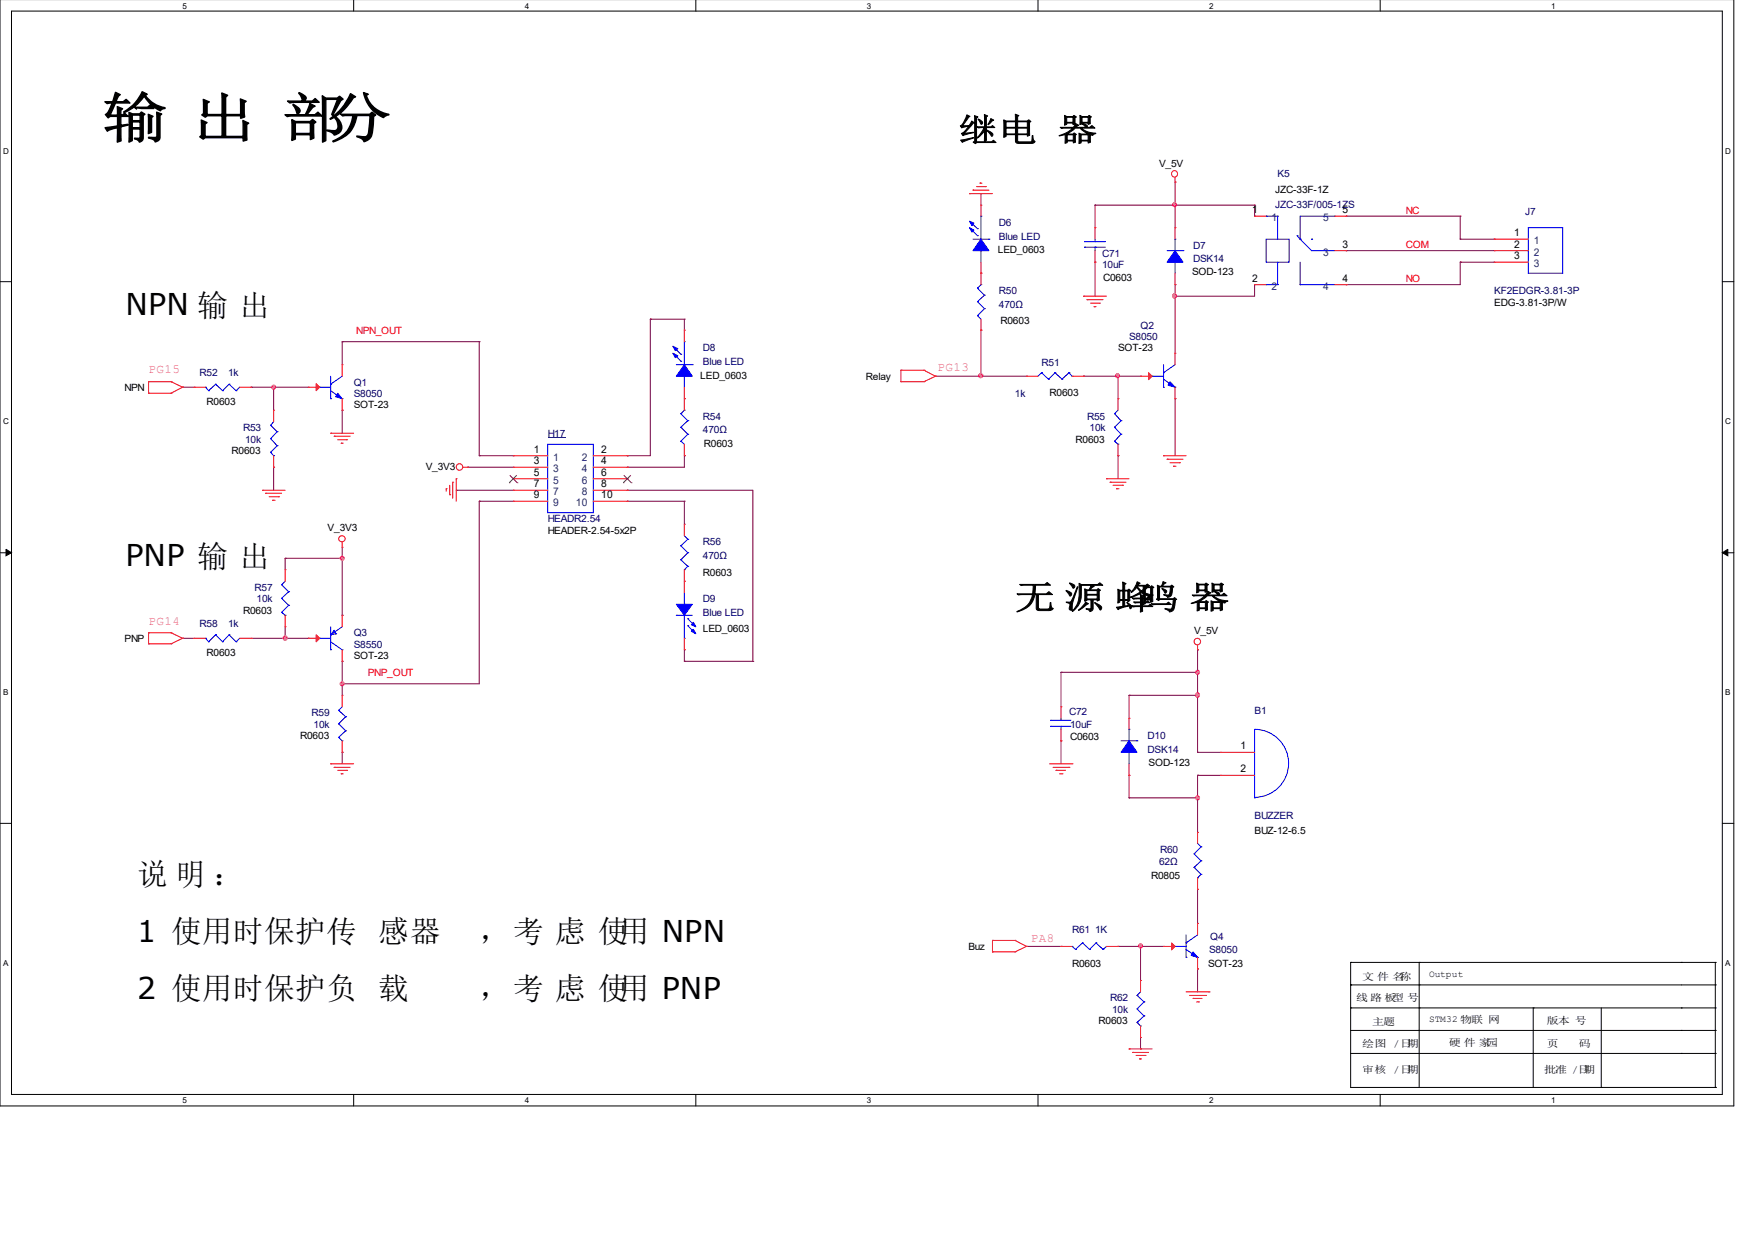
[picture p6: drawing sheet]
<svg xmlns="http://www.w3.org/2000/svg" width="297mm" height="210mm" viewBox="0 0 297 210" stroke-linecap="round" stroke-linejoin="round" font-family="sans-serif">
<path d="M0 -.1v187.3h293.5v-187.3M1.9 1.9h289.6v183.4h-289.6z" fill="none" stroke="#000" stroke-width=".17"/>
<g fill="#fff">
<path d="M30.9 .2h.7v1.4h-.7z"/>
<path d="M30.9 185.5h.7v1.5h-.7z"/>
</g>
<path d="M59.9 -.1v2M59.9 185.3v1.9" fill="none" stroke="#000" stroke-width=".17"/>
<g fill="#fff">
<path d="M88.8 .2h.7v1.4h-.7z"/>
<path d="M88.8 185.5h.7v1.5h-.7z"/>
</g>
<path d="M117.8 -.1v2M117.8 185.3v1.9" fill="none" stroke="#000" stroke-width=".17"/>
<g fill="#fff">
<path d="M146.7 .2h.7v1.4h-.7z"/>
<path d="M146.7 185.5h.7v1.5h-.7z"/>
</g>
<path d="M175.7 -.1v2M175.7 185.3v1.9" fill="none" stroke="#000" stroke-width=".17"/>
<g fill="#fff">
<path d="M204.6 .2h.7v1.4h-.7z"/>
<path d="M204.6 185.5h.7v1.5h-.7z"/>
</g>
<path d="M233.6 -.1v2M233.6 185.3v1.9" fill="none" stroke="#000" stroke-width=".17"/>
<g fill="#fff">
<path d="M262.6 .2h.6v1.4h-.6z"/>
<path d="M262.6 185.5h.6v1.5h-.6z"/>
<path d="M.5 24.7h.9v1.5h-.9z"/>
<path d="M292 24.7h.9v1.5h-.9z"/>
<path d="M.5 70.5h.9v1.5h-.9z"/>
<path d="M292 70.5h.9v1.5h-.9z"/>
</g>
<path d="M0 47.7h1.9M291.5 47.7h2" fill="none" stroke="#000" stroke-width=".17"/>
<g fill="#fff">
<path d="M.5 116.4h.9v1.5h-.9z"/>
<path d="M292 116.4h.9v1.5h-.9z"/>
</g>
<path d="M0 93.6h1.9M291.5 93.6h2" fill="none" stroke="#000" stroke-width=".17"/>
<path d="M1 93l.9 .6-.9 .5zM291.5 93.6l.9-.6v1.1z" fill="#000" stroke="#000" stroke-width=".17"/>
<g fill="#fff">
<path d="M.5 162.2h.9v1.5h-.9z"/>
<path d="M292 162.2h.9v1.5h-.9z"/>
</g>
<g fill="none" stroke="#000" stroke-width=".17">
<path d="M0 139.4h1.9M291.5 139.4h2M228.6 170.6h.1M228.6 162.9h.1M228.6 166.7h.1M228.6 162.9v21.2h61.7M228.6 170.6h61.7M228.6 162.9h61.7M228.6 166.7h61.7M228.6 174.4h61.7M228.6 178.3h61.7M240.2 170.6h.1"/>
<path d="M240.2 166.7h.1M240.2 162.9h.1M240.2 162.9v21.2M259.5 170.6h.1M259.5 170.6v13.5M271 170.6v13.5M284.6 170.6h.1M284.6 162.9h.1M284.6 178.3h.1M284.6 174.4h.1M290.3 162.9h.1M290.3 166.7h.1"/>
<path d="M290.3 174.4h.1M290.3 170.6h.1M290.3 178.3h.1M290.3 162.9v21.2M271 184.1h.1M290.3 184.1h.1"/>
</g>
<g fill="none" stroke="#800040" stroke-width=".17">
<path d="M166 32.8h.1M166 32.8v1.9M185.3 34.7h.1M185.3 34.7v3.8M185.3 34.7h27M198.9 30.8h.1M198.9 34.7h.1M198.9 30.8v7.7M212.3 34.7h.1M212.3 34.7v1.9M227.8 36.6h.1M227.8 36.6h19.3"/>
<path d="M247.1 36.6h.1M247.1 36.6v3.9M57.9 57.8h.1M57.9 57.8v3.9M57.9 57.8h23.2M81.1 57.8h.1M81.1 57.8v19.3M110.1 54h.1M110.1 54v23.1h-3.9M110.1 54h5.7M115.8 54h.1M115.8 54v1.9"/>
<path d="M166 55.9h.1M166 55.9v7.8M185.3 44.4h.1M185.3 44.4v5.7M198.9 48.2h.1M198.9 50.1h.1M198.9 48.2v11.6M212.3 48.2h.1M212.3 48.2v1.9h-13.4M227.8 42.4h.1M227.8 48.2h.1M227.8 42.4h25.1"/>
<path d="M247.1 44.4h.1M247.1 40.5h.1M247.1 44.4v3.8h-19.3M247.1 44.4h5.8M247.1 40.5h5.8M30.9 65.5h.1M30.9 65.5h2M42.5 65.5h.1M42.5 65.5h9.7M46.3 79.1h.1M46.3 65.5h.1M46.3 65.5v3.9"/>
<path d="M46.3 79.1v3.9M57.9 69.4h.1M57.9 69.4v3.9M79.2 79.1h.1M79.2 79.1h7.7M81.1 77.1h.1M81.1 77.1h5.8M106.2 79.1h.1M106.2 77.1h.1M115.8 77.1h.1M115.8 77.1v2h-9.6M158.3 63.7h.1"/>
<path d="M158.3 63.7h15.4M166 63.7h.1M183.4 63.7h.1M183.4 63.7h9.6M189.2 77.1h.1M189.2 63.7h.1M189.2 63.7v3.8M189.2 77.1v3.9M198.9 67.5h.1M198.9 67.5v9.6M48.3 94.5h.1M48.3 94.5v1.9"/>
<path d="M48.3 94.5h9.6M57.9 94.5h.1M57.9 92.6v11.6M77.2 83h.1M77.2 83h9.7M81.1 84.9h.1M81.1 84.9v30.9h-23.2M81.1 84.9h5.8M106.2 84.9h.1M106.2 83h.1M106.2 84.9h9.6M106.2 83h21.2v28.9"/>
<path d="M115.8 84.9h.1M115.8 84.9v3.8M30.9 108h.1M30.9 108h2M42.5 108h9.7M48.3 108h.1M48.3 106.1v1.9M52.2 108h.1M57.9 111.9h.1M57.9 115.8h.1M57.9 104.2h.1M57.9 111.9v5.8"/>
<path d="M115.8 110h.1M115.8 111.9h.1M115.8 110v1.9M115.8 111.9h11.6M127.4 111.9h.1M179.6 113.8h.1M179.6 113.8v5.8M179.6 113.8h23.1M191.1 117.7h.1M191.1 117.7v3.9M191.1 117.7h11.6M202.7 113.8h.1"/>
<path d="M202.7 110h.1M202.7 117.7h.1M202.7 110v17.4M57.9 127.4h.1M57.9 127.4v1.9M179.6 125.4h.1M179.6 125.4v3.9M191.1 131.2h.1M191.1 135.1h.1M191.1 131.2v3.9M191.1 135.1h11.6M202.7 131.2h.1"/>
<path d="M202.7 127.4h.1M202.7 135.1h.1M202.7 131.2v9.7M202.7 131.2h3.9M202.7 127.4h3.9M202.7 150.6h.1M202.7 150.6v5.7M173.7 160.2h.1M173.7 160.2h5.9M189.2 160.2h.1M189.2 160.2h7.7M193 160.2h.1"/>
<path d="M193 177.6h.1M193 160.2v5.8M193 175.6v2M202.7 164h.1M202.7 164v3.9"/>
</g>
<g fill="#f0f" stroke="#f0f" stroke-width=".17">
<circle cx="202.7" cy="113.8" r=".34"/>
<circle cx="202.7" cy="135.1" r=".34"/>
<circle cx="202.7" cy="117.7" r=".36"/>
<circle cx="189.1" cy="63.6" r=".34"/>
<circle cx="198.8" cy="50.1" r=".36"/>
<circle cx="198.8" cy="34.6" r=".34"/>
<circle cx="193" cy="160.1" r=".34"/>
<circle cx="166" cy="63.6" r=".36"/>
<circle cx="46.3" cy="65.5" r=".34"/>
<circle cx="57.9" cy="115.8" r=".34"/>
<circle cx="48.2" cy="108" r=".36"/>
<circle cx="57.9" cy="94.5" r=".34"/>
</g>
<g fill="none" stroke="#f00" stroke-width=".17">
<path d="M164.1 32.8h.1M164.1 32.8h3.9M164.7 32.2h.1M164.7 32.2h2.7M165.3 31.6h1.5M165.9 31h.1M165.9 31h.3M166 34.7h.1M166 34.7v1.9M166.8 31.6h.1M185.3 38.5h.1M185.3 38.5v2"/>
<path d="M198.9 30.8h.1M198.9 38.5h.1M198.9 30.1v.7M198.9 38.5v2M212.3 36.6h.1M212.3 36.6h2M225.9 36.6h1.9M227.8 36.6h.1M115.8 55.9h.1M115.8 55.9v1.9M166 46.2h.1M166 55.9h.1"/>
<path d="M166 44.4v3.8M166 54v1.9M183.4 50.1h.1M183.4 50.1h3.9M184 50.7h.1M184 50.7h2.7M184.6 51.3h1.5M185.2 51.9h.1M185.2 51.9h.3M185.3 44.4h.1M185.3 42.4v2M186.1 51.3h.1"/>
<path d="M198.9 59.8h.1M198.9 48.2h.1M198.9 46.2v2M198.9 59.8v1.9M212.3 48.2h.1M212.3 48.2h2M225.9 48.2h1.9M225.9 42.4h1.9M227.8 48.2h.1M227.8 42.4h.1M252.9 40.5h.1M252.9 42.4h.1"/>
<path d="M252.9 44.4h.1M252.9 42.4h5.8M252.9 40.5h5.8M252.9 44.4h5.8M25.1 66.6h.1M25.1 64.6h.1M25.1 64.6h3.9M25.1 66.6h3.9M25.1 64.6v2M29 66.6h.1M29 64.6h.1M29 64.6l1.9 .9"/>
<path d="M30.9 65.5h.1M30.9 65.5l-1.9 1.1M32.9 65.5h.1M32.9 65.5h1.9M40.6 65.5h1.9M42.5 65.5h.1M46.3 69.4h.1M46.3 79.1h.1M46.3 69.4v2M46.3 77.1v2M52.2 65.5h.1M52.2 65.5h1.9"/>
<path d="M56 73.3h.1M56 73.3h3.9M56.6 73.8h.1M56.6 73.8h2.7M57.1 74.4h1.6M57.7 75h.1M57.7 75h.4M57.9 61.7h.1M57.9 69.4h.1M57.9 61.7v2M57.9 67.5v1.9M58.7 74.4h.1"/>
<path d="M78.4 79.1h.8M79.2 79.1h.1M86.9 77.1h.1M86.9 79.1h.1M86.9 77.1h5.8M86.9 79.1h5.8M100.4 77.1h5.8M100.4 79.1h5.8M106.2 77.1h.1M106.2 79.1h.1M115.8 67.5h.1M115.8 77.1h.1"/>
<path d="M115.8 65.5v3.9M115.8 75.2v1.9M152.5 64.6h.1M152.5 62.7h.1M152.5 64.6h3.9M152.5 62.7v1.9M152.5 62.7h3.9M156.4 64.6h.1M156.4 62.7h.1M156.4 62.7l1.9 1M158.3 63.7h.1M158.3 63.7l-1.9 .9"/>
<path d="M173.7 63.7h.1M173.7 63.7h2M181.4 63.7h2M183.4 63.7h.1M189.2 67.5h.1M189.2 77.1h.1M189.2 67.5v1.9M189.2 75.2v1.9M193 63.7h.1M193 63.7h2M196.9 77.1h.1M196.9 77.1h3.8"/>
<path d="M197.5 77.7h.1M197.5 77.7h2.7M198 78.3h1.6M198.6 78.9h.1M198.6 78.9h.5M198.9 67.5h.1M198.9 65.5v2M199.6 78.3h.1M44.4 83h.1M44.4 83h3.9M45 83.5h.1M45 83.5h2.7"/>
<path d="M45.6 84.1h1.6M46.1 84.7h.1M46.1 84.7h.5M47.2 84.1h.1M48.3 96.4h.1M48.3 96.4v2M57.9 92.6h.1M57.9 91.8v.8M75.5 82.7h.1M75.5 82.7v.5M76.1 83.7h.1M76.1 82.1v1.6"/>
<path d="M76.6 81.6h.1M76.6 81.6v2.7M77.2 81h.1M77.2 81v3.9M86.9 81h.1M86.9 83h.1M86.9 84.9h.1M86.9 81h5.8M86.9 83h5.8M86.9 84.9h5.8M100.4 81h5.8M100.4 83h5.8"/>
<path d="M100.4 84.9h5.8M106.2 81h.1M106.2 83h.1M106.2 84.9h.1M115.8 98.4h.1M115.8 88.7h.1M115.8 88.7v2M115.8 96.4v3.9M187.3 81h.1M187.3 81h3.8M187.9 81.6h.1M187.9 81.6h2.7"/>
<path d="M188.4 82.1h1.6M189 82.7h.1M189 82.7h.4M190 82.1h.1M25.1 109h.1M25.1 107.1h.1M25.1 107.1v1.9M25.1 109h3.9M25.1 107.1h3.9M29 109h.1M29 107.1h.1M29 107.1l1.9 .9"/>
<path d="M30.9 108h.1M30.9 108l-1.9 1M32.9 108h.1M32.9 108h1.9M40.6 108h1.9M42.5 108h.1M48.3 106.1h.1M48.3 104.2v1.9M52.2 108h.1M52.2 108h1.9M57.9 117.7h.1M57.9 104.2h.1"/>
<path d="M57.9 111.9h.1M57.9 104.2v1.9M57.9 110v1.9M57.9 117.7v1.9M115.8 110h.1M115.8 108v2M179.6 119.6h.1M179.6 119.6v2M202.7 110h.1M202.7 109.2v.8M56 129.3h.1M56 129.3h3.9"/>
<path d="M56.6 129.9h.1M56.6 129.9h2.7M57.1 130.4h1.6M57.7 131h.1M57.7 131h.4M57.9 127.4h.1M57.9 125.4v2M58.7 130.4h.1M177.6 129.3h3.8M178.2 129.9h2.7M178.7 130.4h.1M178.7 130.4h1.6"/>
<path d="M179.3 131h.4M179.6 125.4h.1M179.6 123.5v1.9M179.7 131h.1M180.9 129.9h.1M181.4 129.3h.1M191.1 131.2h.1M191.1 121.6h.1M191.1 121.6v1.9M191.1 129.3v1.9M206.6 127.4h.1M206.6 131.2h.1"/>
<path d="M206.6 127.4h5.7M206.6 131.2h5.7M168 159.2h.1M168 159.2v1.9M168 159.2h3.8M171.8 159.2h.1M171.8 159.2l1.9 1M202.7 140.9h.1M202.7 150.6h.1M202.7 156.3h.1M202.7 140.9v1.9M202.7 148.6v2"/>
<path d="M202.7 156.3v2M168 161.1h.1M168 161.1h3.8M171.8 161.1h.1M173.7 160.2h.1M173.7 160.2l-1.9 .9M179.6 160.2h.1M179.6 160.2h1.8M187.3 160.2h1.9M189.2 160.2h.1M191.1 177.6h.1M191.1 177.6h3.9"/>
<path d="M191.7 178.2h.1M191.7 178.2h2.7M192.3 178.7h1.5M192.9 179.3h.1M192.9 179.3h.3M193 166h.1M193 175.6h.1M193 166v1.9M193 173.7v1.9M193.8 178.7h.1M196.9 160.2h.1M196.9 160.2h2"/>
<path d="M200.7 167.9h3.9M201.3 168.5h2.7M201.9 169h.1M201.9 169h1.6M202.5 169.6h.4M202.7 164h.1M202.7 162.1v1.9M202.9 169.6h.1M204 168.5h.1M204.6 167.9h.1"/>
<circle cx="198.8" cy="29.4" r=".53"/>
<circle cx="77.8" cy="79.1" r=".55"/>
<circle cx="57.9" cy="91.2" r=".53"/>
<circle cx="202.6" cy="108.6" r=".55"/>
</g>
<g fill="none" stroke="#00f" stroke-width=".17">
<path d="M164.3 38.7l1.1 1.2M164.3 37.6l1.1 1.1M165.4 39.9h.1M165.4 38.7h.1M166 36.6h.1M166 36.6v3.9M214.3 36.6h.1M214.3 36.6h1.9M216.2 36.6h.1M216.2 36.6v3.9M219.5 39.9h.1M219.5 39.9l.5 .6"/>
<path d="M225.9 36.6h.1M225.9 36.6h-5.9v3.9M258.7 38.5h5.8v7.7h-5.8zM114.1 60l1.1 1.1M114.1 58.9l1.1 1.1M115.2 60h.1M115.8 57.8h.1M115.8 57.8v3.9M164.7 40.5h2.7M165.4 53.4h.1M165.4 51.1h.1M165.4 48.8h.1"/>
<path d="M165.4 53.4l.6 .6M165.4 51.1l1.2 1.2M165.4 48.8l1.2 1.2M166 42.4h.1M166 48.2h.1M166 42.4v2M166 48.2l-.6 .6M166.6 52.3h.1M166.6 50h.1M166.6 52.3l-1.2 1.1M166.6 50l-1.2 1.1M167.4 40.5h.1"/>
<path d="M183.6 41.8h.1M183.6 40.9h.1M183.6 41.8h3.5M183.6 40.9h3.5M185.3 40.9h.1M185.3 41.8h.1M185.3 40.5v.4M185.3 41.8v.6M197.5 42.4h2.7M198.9 44.4h.1M198.9 40.5h.1M198.9 40.5v1.9"/>
<path d="M198.9 44.4v1.8M200.2 42.4h.1M214.3 40.5h3.9v3.9h-3.9zM214.3 48.2h.1M214.3 48.2h1.9M216.2 48.2h.1M216.2 44.4v3.8M220 48.2h.1M220 40.5h.1M220 48.2h5.9M220 44.4v3.8M220 40.5l2 1.9"/>
<path d="M222 40.5h.1M222 42.4h.1M222 42.4h3.9M34.8 65.5h.1M34.8 65.5l.5 .6M35.3 66.1h.1M36.5 65h.1M36.5 65l1.2 1.1M36.5 65l-1.2 1.1M37.7 66.1h.1M38.8 65h.1M38.8 65l1.2 1.1"/>
<path d="M38.8 65l-1.1 1.1M40 66.1h.1M40.6 65.5l-.6 .6M45.8 72h.1M45.8 74.3h.1M45.8 76.6h.1M45.8 72l1.1 1.1M45.8 74.3l1.1 1.2M45.8 76.6l.5 .5M46.3 77.1h.1M46.3 71.4l-.5 .6M46.9 73.1h.1"/>
<path d="M46.9 75.5h.1M46.9 73.1l-1.1 1.2M46.9 75.5l-1.1 1.1M54.1 65.5h.1M54.1 65.5h1.9M56 65h.1M56 67.5h.1M56 66.1l1.9 1.4M56 63.7v3.8M57.9 67.5h.1M57.9 63.7l-1.9 1.3M92.7 75.2h7.7v11.6h-7.7z"/>
<path d="M114.5 61.7h2.7M115.2 61.1h.1M115.2 74.7h.1M115.2 72.3h.1M115.2 70h.1M115.2 74.7l.6 .5M115.2 72.3l1.2 1.2M115.2 70l1.2 1.2M115.8 63.7h.1M115.8 69.4h.1M115.8 63.7v1.8M115.8 69.4l-.6 .6"/>
<path d="M116.4 73.5h.1M116.4 71.2h.1M116.4 73.5l-1.2 1.2M116.4 71.2l-1.2 1.1M117.2 61.7h.1M176.3 63.1h.1M176.3 63.1l-.6 .6M176.3 63.1l1.2 1.1M177.5 64.2h.1M178.6 63.1h.1M178.6 63.1l-1.1 1.1M178.6 63.1l1.1 1.1"/>
<path d="M179.7 64.2h.1M180.9 63.1h.1M180.9 63.1l-1.2 1.1M180.9 63.1l.5 .6M181.4 63.7h.1M188.6 70h.1M188.6 72.3h.1M188.6 74.7h.1M188.6 70l1.1 1.2M188.6 72.3l1.1 1.2M188.6 74.7l.6 .5M189.2 75.2h.1"/>
<path d="M189.2 69.4l-.6 .6M189.7 71.2h.1M189.7 73.5h.1M189.7 71.2l-1.1 1.1M189.7 73.5l-1.1 1.2M195 63.7h.1M195 63.7h1.9M196.9 63.1h.1M196.9 65.5h.1M196.9 64.2l2 1.3M196.9 61.7v3.8M198.9 65.5h.1"/>
<path d="M198.9 61.7l-2 1.4M47.7 99h.1M47.7 99l1.2 1.2M48.3 98.4l-.6 .6M115.2 92.4h.1M115.2 94.8h.1M115.2 92.4l1.2 1.2M115.2 94.8l1.2 1.1M115.8 96.4h.1M115.8 90.7l.6 .6M116.4 91.3h.1M116.4 93.6h.1"/>
<path d="M116.4 95.9h.1M116.4 91.3l-1.2 1.1M116.4 93.6l-1.2 1.2M116.4 95.9l-.6 .5M34.8 108h.1M34.8 108l.5 .6M35.3 108.6h.1M36.5 107.5h.1M36.5 107.5l1.2 1.1M36.5 107.5l-1.2 1.1M37.7 108.6h.1M38.8 107.5h.1"/>
<path d="M38.8 107.5l1.2 1.1M38.8 107.5l-1.1 1.1M40 108.6h.1M40.6 108l-.6 .6M47.7 101.3h.1M47.7 103.6h.1M47.7 101.3l1.2 1.2M47.7 103.6l.6 .6M48.3 104.2h.1M48.9 100.2h.1M48.9 102.5h.1M48.9 100.2l-1.2 1.1"/>
<path d="M48.9 102.5l-1.2 1.1M54.1 108h.1M54.1 108h1.9M56 110h.1M56 107.5h.1M56 106.1v3.9M56 108.6l1.9 1.4M56.8 107.3h.1M56.8 107.3l-.2-.6-.6 .8M56.8 107.3l-.8 .2M57.9 110h.1M57.9 119.6l-.6 .6"/>
<path d="M57.9 106.1l-1.9 1.4M114.5 104.2h.1M114.5 104.2h2.7M115.8 102.3h.1M115.8 108h.1M115.8 100.3v2M115.8 104.2v3.8M116.4 104.7h.1M116.4 105.9h.1M116.4 104.7l1.2 1.2M116.4 105.9l1.2 1.2M57.3 120.2h.1"/>
<path d="M57.3 122.5h.1M57.3 124.8h.1M57.3 120.2l1.2 1.1M57.3 122.5l1.2 1.2M57.3 124.8l.6 .6M57.9 125.4h.1M58.5 121.3h.1M58.5 123.7h.1M58.5 121.3l-1.2 1.2M58.5 123.7l-1.2 1.1M177.8 123h.1M177.8 121.9h.1"/>
<path d="M177.8 123h3.5M177.8 121.9h3.5M179.6 121.9h.1M179.6 123h.1M179.6 121.6v.3M179.6 123v.5M189.7 125.4h2.7M191.1 127.4h.1M191.1 123.5h.1M191.1 123.5v1.9M191.1 127.4v1.9M192.4 125.4h.1"/>
<path d="M212.3 135.1h.1M212.3 135a5.8 5.8 0 0 0 5.8-5.8 5.8 5.8 0 0 0-5.8-5.7v11.6M183.2 159.6h.1M183.2 159.6l1.2 1.1M183.2 159.6l-1.2 1.1M185.5 159.6h.1M185.5 159.6l1.2 1.1M185.5 159.6l-1.1 1.1M200.7 159.6h.1M200.7 158.3v3.8M202.1 144.5h.1M202.1 146.8h.1"/>
<path d="M202.1 144.5l1.2 1.2M202.1 146.8l1.2 1.2M202.7 148.6h.1M202.7 142.8l.6 .6M202.7 158.3l-2 1.3M203.3 143.4h.1M203.3 145.7h.1M203.3 148h.1M203.3 143.4l-1.2 1.1M203.3 145.7l-1.2 1.1M203.3 148l-.6 .6M181.4 160.2h.1"/>
<path d="M181.4 160.2l.6 .5M182 160.7h.1M184.4 160.7h.1M186.7 160.7h.1M187.3 160.2l-.6 .5M192.4 168.5h.1M192.4 170.8h.1M192.4 173.1h.1M192.4 168.5l1.2 1.1M192.4 170.8l1.2 1.2M192.4 173.1l.6 .6M193 173.7h.1"/>
<path d="M193 167.9l-.6 .6M193.6 169.6h.1M193.6 172h.1M193.6 169.6l-1.2 1.2M193.6 172l-1.2 1.1M198.9 160.2h.1M198.9 160.2h1.8M200.7 162.1h.1M200.7 160.7l2 1.4M202.7 162.1h.1"/>
</g>
<g fill="#00f" stroke="#00f" stroke-width=".17">
<path d="M198 64.6l.9 .9-1.2-.3z"/>
<path d="M57.1 66.6l.8 .9-1.1-.3z"/>
<path d="M201.9 161.1l.8 1-1.1-.4z"/>
<path d="M166 40.5l1.4 1.9h-2.7z" fill-rule="evenodd"/>
<path d="M164.1 37.4l.7 .4-.3 .4z" fill-rule="evenodd"/>
<path d="M164.1 38.5l.7 .5-.3 .3z" fill-rule="evenodd"/>
<path d="M191.1 125.4l1.3 2h-2.7z" fill-rule="evenodd"/>
<path d="M198.9 42.4l1.3 2h-2.7z" fill-rule="evenodd"/>
<path d="M114.5 102.3h2.7l-1.4 1.9z" fill-rule="evenodd"/>
<path d="M117.3 106.5l.5 .8-.8-.4z" fill-rule="evenodd"/>
<path d="M117.3 105.3l.5 .8-.8-.3z" fill-rule="evenodd"/>
<path d="M115.8 61.7l1.4 2h-2.7z" fill-rule="evenodd"/>
<path d="M113.9 58.6l.8 .4-.4 .4z" fill-rule="evenodd"/>
<path d="M113.9 59.8l.8 .4-.4 .4z" fill-rule="evenodd"/>
</g>
<g fill="#f00" stroke="#f00" stroke-width=".17">
<path d="M194.4 63.1l.6 .6-.6 .6z"/>
<path d="M53.5 65l.6 .5-.6 .6z"/>
<path d="M198.3 159.6l.6 .6-.6 .6z"/>
<path d="M53.5 107.5l.6 .5-.6 .6z"/>
</g>
<path d="M92.7 74.1h3" fill="none" stroke="#000080" stroke-width=".17"/>
<path d="M86.2 81.7h.1M86.3 80.4l1.2 1.3M87.5 80.4l-1.3 1.3M87.5 81.7h.1M105.5 81.7h.1M105.6 80.4l1.2 1.3M106.8 80.4l-1.3 1.3M106.8 81.7h.1" fill="none" stroke="#804000" stroke-width=".17"/>
<text font-size="9.2" x="17.4" y="23.1">输 出 部分</text>
<g font-size="5.6">
<text x="162.1" y="23.9">继电 器</text>
<text x="171.8" y="103.1">无 源 蜂</text>
<text x="192.9" y="103.1">鸣 器</text>
</g>
<g font-size="5.2">
<text x="23.2" y="149.9">说 明 ：</text>
<text x="81.1" y="159.5">，考 虑 使用 NPN</text>
<text x="81.1" y="169.2">，考 虑 使用 PNP</text>
</g>
<g font-size="5.1">
<text x="21.3" y="53.4">NPN 输 出</text>
<text x="21.3" y="95.9">PNP 输 出</text>
<text x="23.2" y="159.5">1 使用时保护传 感器</text>
<text x="23.2" y="169.2">2 使用时保护负 载</text>
</g>
<g font-size="2.1" fill="#f0f">
<text x="25.1" y="63.2">PG15</text>
<text x="158.7" y="62.8">PG13</text>
<text x="25.1" y="105.8">PG14</text>
<text x="174.5" y="159.5">PA8</text>
</g>
<g font-size="1.8">
<text x="211.9" y="36.1">1</text>
<text x="227.2" y="36.1">5</text>
<text x="227.2" y="41.9">3</text>
<text x="256.3" y="40">1</text>
<text x="256.3" y="41.9">2</text>
<text x="211.9" y="47.7">2</text>
<text x="227.2" y="47.7">4</text>
<text x="256.3" y="43.9">3</text>
<text x="90.3" y="76.6">1</text>
<text x="101.8" y="76.6">2</text>
<text x="90.3" y="78.6">3</text>
<text x="90.3" y="80.5">5</text>
<text x="90.3" y="82.5">7</text>
<text x="101.8" y="78.6">4</text>
<text x="101.8" y="80.5">6</text>
<text x="101.8" y="82.5">8</text>
<text x="90.3" y="84.3">9</text>
<text x="101.8" y="84.3">10</text>
<text x="210" y="126.8">1</text>
<text x="210" y="130.7">2</text>
</g>
<g font-size="1.8" fill="#004080">
<text x="215.2" y="37.4">1</text>
<text x="223.9" y="37.4">5</text>
<text x="259.6" y="41.3">1</text>
<text x="223.9" y="43.3">3</text>
<text x="259.6" y="43.3">2</text>
<text x="259.6" y="45.2">3</text>
<text x="215.2" y="49">2</text>
<text x="223.9" y="49">4</text>
<text x="93.6" y="78">1</text>
<text x="98.5" y="78">2</text>
<text x="93.6" y="79.9">3</text>
<text x="93.6" y="81.9">5</text>
<text x="93.6" y="83.8">7</text>
<text x="98.5" y="79.9">4</text>
<text x="98.5" y="81.9">6</text>
<text x="98.5" y="83.8">8</text>
<text x="93.6" y="85.7">9</text>
<text x="97.5" y="85.7">10</text>
</g>
<g font-size="1.7">
<text x="196.2" y="28.2">V_5V</text>
<text x="215.8" y="32.6">JZC-33F-1Z</text>
<text x="168.9" y="42.9">LED_0603</text>
<text x="186.7" y="47.5">C0603</text>
<text x="201.8" y="46.5">SOD-123</text>
<text x="252.9" y="51.7">EDG-3.81-3P/W</text>
<text x="169.3" y="54.8">R0603</text>
<text x="189.2" y="59.5">SOT-23</text>
<text x="118.5" y="64.1">LED_0603</text>
<text x="146.6" y="64.3">Relay</text>
<text x="21.1" y="66.2">NPN</text>
<text x="35" y="68.5">R0603</text>
<text x="59.9" y="69.1">SOT-23</text>
<text x="177.6" y="67">R0603</text>
<text x="39.2" y="76.8">R0603</text>
<text x="119.1" y="75.7">R0603</text>
<text x="182" y="74.9">R0603</text>
<text x="72.1" y="79.5">V_3V3</text>
<text x="55.5" y="89.9">V_3V3</text>
<text x="92.7" y="90.4">HEADER-2.54-5x2P</text>
<text x="119" y="97.5">R0603</text>
<text x="41.1" y="103.9">R0603</text>
<text x="119" y="106.9">LED_0603</text>
<text x="202.1" y="107.4">V_5V</text>
<text x="21.1" y="108.7">PNP</text>
<text x="35" y="111">R0603</text>
<text x="59.9" y="111.6">SOT-23</text>
<text x="50.8" y="125.1">R0603</text>
<text x="181.1" y="125.3">C0603</text>
<text x="194.4" y="129.7">SOD-123</text>
<text x="212.3" y="141.2">BUZ-12-6.5</text>
<text x="194.8" y="148.9">R0805</text>
<text x="163.9" y="160.8">Buz</text>
<text x="181.4" y="163.7">R0603</text>
<text x="204.5" y="163.7">SOT-23</text>
<text x="230.5" y="165.9">文 件 名称</text>
<text x="185.9" y="173.3">R0603</text>
<text x="229.5" y="169.5">线 路 板</text>
<text x="232.2" y="173.6">主题</text>
<text x="235.6" y="169.5">型 号</text>
<text x="261.8" y="173.4">版本 号</text>
<text x="230.5" y="177.2">绘图 /日</text>
<text x="238.1" y="177.2">期</text>
<text x="245.2" y="177.1">硬 件 家</text>
<text x="251.5" y="177.1">园</text>
<text x="261.8" y="177.2">页</text>
<text x="267.2" y="177.2">码</text>
<text x="230.5" y="181.7">审核 /日</text>
<text x="238.1" y="181.7">期</text>
<text x="261.4" y="181.7">批准 /日</text>
<text x="268" y="181.7">期</text>
</g>
<g font-size="1.7" fill="#000080">
<text x="216.2" y="29.9">K5</text>
<text x="215.8" y="35.2">JZC-33F/005-1ZS</text>
<text x="169.1" y="38.2">D6</text>
<text x="169.1" y="40.6">Blue LED</text>
<text x="258.1" y="36.3">J7</text>
<text x="186.5" y="43.4">C71</text>
<text x="186.5" y="45.4">10uF</text>
<text x="201.9" y="42.1">D7</text>
<text x="201.9" y="44.4">DSK14</text>
<text x="169.1" y="49.8">R50</text>
<text x="169.1" y="52.2">470Ω</text>
<text x="252.9" y="49.8">KF2EDGR-3.81-3P</text>
<text x="119" y="59.5">D8</text>
<text x="191.1" y="57.5">S8050</text>
<text x="193" y="55.6">Q2</text>
<text x="33.8" y="63.7">R52</text>
<text x="38.6" y="63.7">1k</text>
<text x="59.9" y="65.3">Q1</text>
<text x="119" y="61.8">Blue LED</text>
<text x="176.3" y="62">R51</text>
<text x="59.9" y="67.2">S8050</text>
<text x="119" y="71">R54</text>
<text x="171.8" y="67.2">1k</text>
<text x="184" y="71">R55</text>
<text x="41.1" y="73">R53</text>
<text x="41.5" y="74.9">10k</text>
<text x="92.7" y="73.9">H17</text>
<text x="119" y="73.3">470Ω</text>
<text x="184.4" y="73">10k</text>
<text x="92.7" y="88.4">HEADR2.54</text>
<text x="119" y="92.3">R56</text>
<text x="119" y="94.6">470Ω</text>
<text x="43.1" y="100">R57</text>
<text x="43.4" y="102">10k</text>
<text x="119" y="102">D9</text>
<text x="33.8" y="106.2">R58</text>
<text x="38.6" y="106.2">1k</text>
<text x="59.9" y="107.7">Q3</text>
<text x="119" y="104.2">Blue LED</text>
<text x="59.9" y="109.7">S8550</text>
<text x="52.7" y="121.3">R59</text>
<text x="53.1" y="123.2">10k</text>
<text x="180.9" y="121.1">C72</text>
<text x="181.1" y="123.2">10uF</text>
<text x="194.2" y="125.1">D10</text>
<text x="212.3" y="120.8">B1</text>
<text x="194.2" y="127.4">DSK14</text>
<text x="212.3" y="138.6">BUZZER</text>
<text x="196.2" y="146.5">62Ω</text>
<text x="196.3" y="144.4">R60</text>
<text x="181.4" y="157.9">R61</text>
<text x="185.3" y="157.9">1K</text>
<text x="204.6" y="161.4">S8050</text>
<text x="204.8" y="159.1">Q4</text>
<text x="187.9" y="169.5">R62</text>
<text x="188.2" y="171.5">10k</text>
</g>
<g font-size="1.7" fill="#f00">
<text x="237.9" y="36.2">NC</text>
<text x="237.9" y="42">COM</text>
<text x="237.9" y="47.8">NO</text>
<text x="60.3" y="56.6">NPN_OUT</text>
<text x="62.2" y="114.5">PNP_OUT</text>
</g>
<g font-size="1.6">
<text x="241.9" y="165.4">Output</text>
<text x="241.9" y="173.1">STM32 物联 网</text>
</g>
<g font-size="1.4">
<text x="30.9" y="1.5">5</text>
<text x="88.8" y="1.5">4</text>
<text x="146.7" y="1.5">3</text>
<text x="204.6" y="1.5">2</text>
<text x="262.6" y="1.5">1</text>
<text x=".5" y="26">D</text>
<text x="292" y="26">D</text>
<text x=".5" y="71.8">C</text>
<text x="292" y="71.8">C</text>
<text x=".5" y="117.7">B</text>
<text x="292" y="117.7">B</text>
<text x=".5" y="163.5">A</text>
<text x="292" y="163.5">A</text>
<text x="30.9" y="186.8">5</text>
<text x="88.8" y="186.8">4</text>
<text x="146.7" y="186.8">3</text>
<text x="204.6" y="186.8">2</text>
<text x="262.6" y="186.8">1</text>
</g>
</svg>
